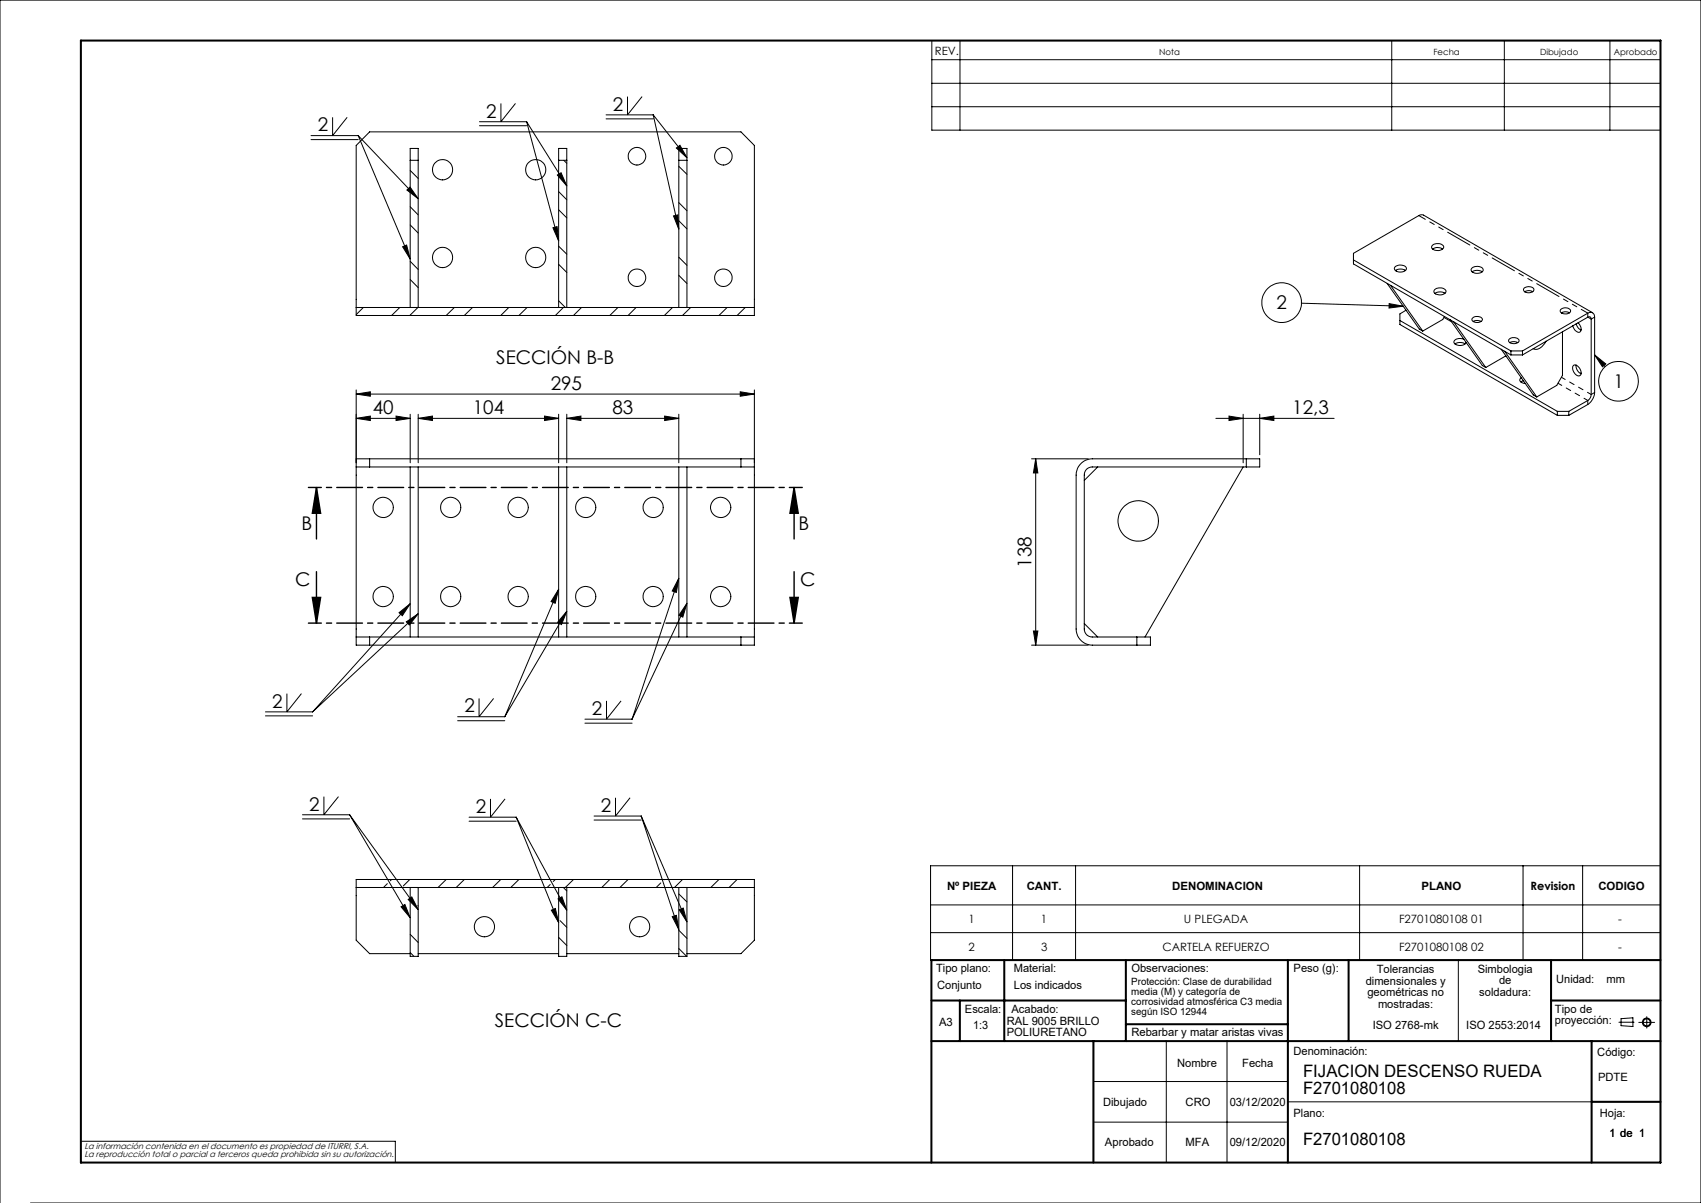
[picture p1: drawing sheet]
<svg xmlns="http://www.w3.org/2000/svg" width="420mm" height="297mm" viewBox="0 0 420 297" stroke-linecap="round" stroke-linejoin="round" font-family="sans-serif">
<g fill="none" stroke="#000" stroke-width=".25">
<path d="M230.1 10h179.9v22.1h-179.9zM230.1 14.7h179.9M237 10v22.1M343.6 10v22.1M371.4 10v22.1M397.5 10v22.1M76.8 33.5h11.6M76.8 34.5h11.6M82.1 29v4.5l3.6-4.5M88.4 33.5l12.9 30.5M88.4 33.5l14.9 15.6M101.3 39.6h2"/>
<path d="M118.4 30.1h11.6M118.4 31h11.6M123.7 25.5v4.6l3.6-4.6M130 30.1l7.9 29.4M130 30.1l9.9 15.8M137.9 39.6h2M139.2 39.6l.7 .7M149.6 28.4h11.7M149.6 29.3h11.7M154.9 23.8v4.6l3.6-4.6M161.3 28.4l6.3 28.2M161.3 28.4l8.3 10.5"/>
<path d="M167 36.5l.9-.6 1.7 3zM167.6 39.6h2M230.1 20.6h179.9M230.1 26.3h179.9M100.5 46.9l.7-.7 2.1 2.9zM101.3 55.5l2 2M101.3 42.1l2 2M101.3 51l2 2.1M136.5 56.2l1-.3 .4 3.6zM137.6 43.2l.9-.6 1.4 3.3zM137.9 51.8l2 2M137.9 47.3l2 2"/>
<path d="M166.3 53.3l1.1-.2 .2 3.5zM167.6 54.5l2 2M167.6 41.1l2 1.9M167.6 50l2 2M87.9 75.9v-40l3.4-3.3h91.7l3.3 3.3v40M87.9 75.9v2h98.4v-2M87.9 75.9h98.4M89.7 75.9l-1.8 1.8M98.7 75.9l-2 2M99.4 60.9l1-.4 .9 3.5zM101.3 69l2 2M101.3 64.5l2 2"/>
<path d="M101.3 75.9v-39.2h2v39.2M103.2 75.9l-2 2M112.2 75.9l-2 2M116.7 75.9l-2 2M125.6 75.9l-2 2M130.1 75.9l-2 2M137.9 65.3l2 2M137.9 74.3l1.7 1.6M137.9 60.8l2 2M137.9 75.9v-39.2h2v39.2M139.1 75.9l-2 2M143.6 75.9l-2 2"/>
<path d="M152.6 75.9l-2 2M157.1 75.9l-2 2M166.1 75.9l-2.1 2M167.6 68l2 2M167.6 63.5l2 2M167.6 75.9v-39.2h2v39.2M170.5 75.9l-2 2M179.5 75.9l-2 2M184 75.9l-2 2M321.3 74.9l25.2 .7M334.2 64.2l38.9 22.4M342.5 70l7.9 11.2 .9 .5"/>
<path d="M343 75l3.5 .6-3.5 .5zM343.4 70.5l7.9 11.2M344.5 65.9a1.87 1.87 0 0 1 2.8 .4 1.7 1.7 0 0 1-3-.1zM344.6 66.8a2.31 2.31 0 0 1 2.4 0M345.7 79.1l38.8 22.5M347.2 76.6l-1.5 .9v2.6l38.8 22.4M353.7 60.6a1.87 1.87 0 0 1 2.8 .4 1.75 1.75 0 0 1-3 .1zM353.7 61.5a2.15 2.15 0 0 1 2.5 0M354.2 71.5a1.84 1.84 0 0 1 2.8 .4 1.79 1.79 0 0 1-3 .2zM354.3 72.4a2.32 2.32 0 0 1 2.5 0M356.7 78.1l-.5 .8-4.9 2.8M358.1 78.9l7.9 11.3 .9 .5"/>
<path d="M358.9 79.4l8 11.3M363.4 66.2a1.84 1.84 0 0 1 2.8 .4 1.7 1.7 0 0 1-3 0zM363.5 67.1a2.14 2.14 0 0 1 2.5 0M363.7 78.5a1.57 1.57 0 0 1 2.3 .4 1.57 1.57 0 0 1-2.6 0zM363.7 79.4a2.08 2.08 0 0 1 2 0M376.4 71.1a1.82 1.82 0 0 1 2.3 .3 1.35 1.35 0 0 1-2.1 .7l-.4-.5zM376.5 72a1.8 1.8 0 0 1 2 0M385.4 76.3a1.59 1.59 0 0 1 2.4 .5 1.51 1.51 0 0 1-2.6 0zM385.5 77.3a1.82 1.82 0 0 1 2 0M385.8 77.1v.3M389.2 79.9a2.24 2.24 0 0 0 1.2 1.6M389.6 79.7a1.57 1.57 0 0 1 .4 2.3 1.75 1.75 0 0 1-1.7-1.6"/>
<path d="M393.2 77.2l-41.8-24.1-1.1 .1-16.1 9.3v2.7l38.9 22.4M87.9 97.3l3.5-.6v1.1zM87.9 96.3v19M87.9 97.3h98.4M182.8 96.7l3.5 .6-3.5 .5zM186.3 96.3v19M359.3 84.9a2.31 2.31 0 0 1 2.4 0M361.5 83.8a1.9 1.9 0 0 0-2.5 .5 1.67 1.67 0 0 0 2.5 .8l.5-.6M370.7 86.2l7.9 11.3 .8 .5M371.5 86.7l7.9 11.3M371.8 87.8l-4.9 2.9M372.7 83.7a1.56 1.56 0 0 1 2.4 .4 1.53 1.53 0 0 1-2.6 .1z"/>
<path d="M372.8 84.6a2 2 0 0 1 2 0M373.1 87.6h2.8M373.1 86.6v1M373.1 86.6h2.8M375.6 93.3a.68 .68 0 0 0-.3 .7 .68 .68 0 0 0 .7 .5l.6 .2M375.9 86.6l16.1-9.3a1.04 1.04 0 0 1 1.2-.1 1.04 1.04 0 0 1 .5 1.1v18.6a3.9 3.9 0 0 1-1.7 3l-4.7 2.6M375.9 87.6l16.1-9.3a.51 .51 0 0 1 .6-.1 .51 .51 0 0 1 .3 .6v18.6a1.87 1.87 0 0 1-.9 1.5l-4.7 2.7M375.9 86.6v1M376.1 94l-.6 .3M381.7 84.2a2.78 2.78 0 0 1-3.1 1.9M385.8 81.9v10.8l-1.4 2.4-5 2.9M388.4 90.3a1.35 1.35 0 0 1 1.9 1.2 .77 .77 0 0 1 .1 1 .77 .77 0 0 1-1 .2 2.04 2.04 0 0 1-1-2.4z"/>
<path d="M389.1 90.1a2.27 2.27 0 0 0 1.3 2.2M393.7 87.6l2.6 2.9M393.7 87.6l2.8 2.2-.8 .8zM87.9 103.3l3.5-.6v1.1zM87.9 103.3h13.4M87.9 115.3v42M87.9 113.3h98.4M87.9 115.3h98.4M91.3 113.3v2M97.8 102.7l3.5 .6-3.5 .5zM101.3 115.3v42M101.3 102.3v12"/>
<path d="M103.3 115.3v42M103.3 103.3l3.5-.6v1.1zM103.3 103.3h34.6M103.3 102.3v12M134.4 102.7l3.5 .6-3.5 .5zM137.9 115.3v42M137.9 102.3v12M139.9 115.3v42M139.9 103.3l3.5-.6v1.1zM139.9 103.3h27.7M139.9 102.3v12M164.1 102.7l3.5 .6-3.5 .5z"/>
<path d="M167.6 115.3v42M167.6 102.3v12M169.6 115.3v42M183 113.3v2M186.3 115.3v42M254.7 113.3h14M255.7 113.3v46M255.7 113.3l.6 3.5h-1.1zM266.7 114.6l1.3-1 1.7-.3h41.3v2h-41.3a1.93 1.93 0 0 0-2 2v38a1.93 1.93 0 0 0 2 2h14.4v2h-14.4a4 4 0 0 1-4-4v-38l.4-1.7zM271 115.3l-3.3 3.3M300.2 103.3h29.2M303.5 102.7l3.5 .6-3.5 .5z"/>
<path d="M307 102.3v12M307 115.3l-24.3 42M307.7 113.3v2M311 103.3l3.5-.6v1.1zM311 102.3v10M384.5 101.6h2.8M384.5 101.6v.9M384.5 102.5h2.8M387.3 101.6v.9M87.9 157.3v2h98.4v-2M87.9 157.3h98.4M91.3 157.3v2"/>
<path d="M98.5 151.3l2.8-2.3-2 3zM100.3 153.5l3-2-2.2 2.8zM101.3 149l-24.1 26.8M103.3 151.5l-26.1 24.3M137.9 145.5l-13.3 31.4M137.9 145.5l-.8 3.4-1-.4zM139.9 150.9l-15.3 26M139.9 150.9l-1.3 3.3-.9-.6zM167.6 142.8l-11.5 34.7M167.6 142.8l-.6 3.5-1-.4zM169.6 148.9l-13.5 28.6M169.6 148.9l-1 3.5-1-.5z"/>
<path d="M183 157.3v2M254.7 159.3h14M255.2 155.8h1.1l-.6 3.5zM267.7 153.9l3.3 3.4M280.7 157.3v2M65.5 175.8h11.7M65.5 176.7h11.7M70.8 171.2v4.6l3.6-4.6M113 176.9h11.6M113 177.9h11.6M118.3 172.4v4.5l3.6-4.5M144.4 177.5h11.7"/>
<path d="M144.4 178.5h11.7M149.8 173v4.5l3.6-4.5M80 196.7v4.5l3.6-4.5M121.1 197.2v4.6l3.6-4.6M152 197v4.5l3.6-4.5M74.7 201.2h11.6M74.7 202.2h11.6M86.3 201.2l15 25.4M86.3 201.2l17 23.4M87.9 219.1v13l3.4 3.3h10M87.9 219.1v-2h98.4v2M87.9 219.1h98.4"/>
<path d="M95.6 218.2l-.9 .9M96.7 217.1l-.3 .3M101.2 217.1l-1.6 1.6M101.3 219.1v17h2v-17M103.2 219.1l.1 .1M110.2 217.1l-2 2M114.7 217.1l-2.1 2M115.8 201.8h11.7M115.8 202.7h11.7M123.6 217.1l-2 2M127.5 201.8l10.4 25.9M127.5 201.8l12.4 22.9"/>
<path d="M128.1 217.1l-2 2M135.9 218.4l-.8 .7M137.1 217.1l-.5 .5M137.9 219.1v17h2v-17M139.1 219.1l.8 .9M141.6 217.1l-2 2M146.7 201.5h11.6M146.7 202.5h11.6M150.6 217.1l-2 2M155.1 217.1l-2 2M158.3 201.5l9.3 28M158.3 201.5l11.3 26.1"/>
<path d="M163.2 218l-1.2 1.1M164 217.1v.1M167.6 219.1v17h2v-17M168.5 217.1l-2 2M177.5 217.1l-2 2M182 217.1l-2 2M186.3 219.1v13l-3.3 3.3h-13.4M229.8 213.7h180.2v23.4h-180.2zM250 213.7v23.4M265.6 213.7v23.4M335.7 213.7v23.4M376.1 213.7v23.4"/>
<path d="M390.8 213.7v23.4M99 223.9l1-.6 1.3 3.3zM100.8 222.1l.9-.7 1.6 3.2zM101.3 235.2l.9 .9M101.3 230.7l2 2M103.2 223.6l.1 .1M103.3 235.4h34.6M136.1 224.7l1-.4 .8 3.4zM137.8 221.9l.9-.5 1.2 3.3zM137.9 231.4l2 2M138.3 227.3l1.6 1.6M139.9 235.4h27.7"/>
<path d="M166 226.3l1-.3 .6 3.5zM167.6 234.2l1.9 1.9M167.6 220.7l2 2M167.6 229.7l2 2M167.7 224.6l1-.4 .9 3.4zM229.8 223.4h180.2M229.8 230.3h180.2M360.1 237v20M288 257v30M303 257v30M399.7 252.4h3.8M400.3 251.5l2.9-.2v2.1l-2.9-.2z"/>
<path d="M404.6 252.4h4M406.6 251v2.8M270 267h48M270 277h48M318 272h75M0 297v-297h420v297h-412.5M20 281.8h77.6v5.2"/>
<circle cx="157.3" cy="38.6" r="2.16"/>
<circle cx="178.6" cy="38.6" r="2.16"/>
<circle cx="109.3" cy="41.9" r="2.51"/>
<circle cx="132.3" cy="41.9" r="2.51"/>
<circle cx="109.3" cy="63.6" r="2.5"/>
<circle cx="132.3" cy="63.6" r="2.5"/>
<circle cx="157.3" cy="68.6" r="2.16"/>
<circle cx="178.6" cy="68.6" r="2.16"/>
<circle cx="316.5" cy="74.7" r="4.9"/>
<circle cx="399.6" cy="94.1" r="4.9"/>
<circle cx="94.6" cy="125.3" r="2.5"/>
<circle cx="111.3" cy="125.3" r="2.5"/>
<circle cx="128" cy="125.3" r="2.5"/>
<circle cx="144.6" cy="125.3" r="2.5"/>
<circle cx="161.3" cy="125.3" r="2.49"/>
<circle cx="177.9" cy="125.3" r="2.5"/>
<circle cx="281" cy="128.6" r="5"/>
<circle cx="94.6" cy="147.3" r="2.5"/>
<circle cx="111.3" cy="147.3" r="2.5"/>
<circle cx="128" cy="147.3" r="2.5"/>
<circle cx="144.6" cy="147.3" r="2.5"/>
<circle cx="161.3" cy="147.3" r="2.49"/>
<circle cx="177.9" cy="147.3" r="2.5"/>
<circle cx="119.6" cy="228.8" r="2.5"/>
<circle cx="157.9" cy="228.8" r="2.49"/>
<circle cx="406.6" cy="252.4" r=".86"/>
<circle cx="406.6" cy="252.4" r="1.07"/>
</g>
<g fill="none" stroke="#000" stroke-width=".5">
<path d="M20 10h390v277h-390zM248 237v20M278 237v20M318 237v50M333 237v20M383 237v20M410 237h-180v50M230 257h180M230 247h48M237 247v10M270 257v30M278 252.9h40"/>
<path d="M383 247h27M393 257v30M393 272h17"/>
</g>
<path d="M78.1 120.4l1.1 6.3h-2.1zM78.1 120.4v12.7M196.1 120.4l1 6.3h-2zM196.1 120.4v12.7M77.1 147.5h2.1l-1.1 6.3zM78.1 141.1v12.7M195.1 147.5h2l-1 6.3zM196.1 141.1v12.7" fill="none" stroke="#000" stroke-width=".35"/>
<path d="M198.1 120.3h-121.9M198.1 153.8h-121.9" fill="none" stroke="#000" stroke-width=".35" stroke-dasharray="6.3 1.3 1.3 1.3" stroke-dashoffset="3.2"/>
<g fill="#000">
<path d="M87.9 97.3l3.5-.6v1.1zM182.8 96.7l3.5 .6-3.5 .5z"/>
<path d="M87.9 103.3l3.5-.6v1.1zM97.8 102.7l3.5 .6-3.5 .5z"/>
<path d="M103.3 103.3l3.5-.6v1.1zM134.4 102.7l3.5 .6-3.5 .5zM139.9 103.3l3.5-.6v1.1zM164.1 102.7l3.5 .6-3.5 .5z"/>
<path d="M255.7 113.3l.6 3.5h-1.1zM255.2 155.8h1.1l-.6 3.5z"/>
<path d="M303.5 102.7l3.5 .6-3.5 .5zM311 103.3l3.5-.6v1.1z"/>
<path d="M196.1 120.4l1 6.3h-2zM78.1 120.4l1.1 6.3h-2.1z"/>
<path d="M100.3 153.5l3-2-2.2 2.8zM98.5 151.3l2.8-2.3-2 3zM139.9 150.9l-1.3 3.3-.9-.6zM137.9 145.5l-.8 3.4-1-.4zM169.6 148.9l-1 3.5-1-.5zM167.6 142.8l-.6 3.5-1-.4zM393.7 87.6l2.8 2.2-.8 .8zM343 75l3.5 .6-3.5 .5zM99.4 60.9l1-.4 .9 3.5zM100.5 46.9l.7-.7 2.1 2.9zM136.5 56.2l1-.3 .4 3.6zM137.6 43.2l.9-.6 1.4 3.3zM166.3 53.3l1.1-.2 .2 3.5zM167 36.5l.9-.6 1.7 3zM99 223.9l1-.6 1.3 3.3zM100.8 222.1l.9-.7 1.6 3.2zM136.1 224.7l1-.4 .8 3.4zM137.8 221.9l.9-.5 1.2 3.3zM166 226.3l1-.3 .6 3.5zM167.7 224.6l1-.4 .9 3.4z"/>
<path d="M195.1 147.5h2l-1 6.3zM77.1 147.5h2.1l-1.1 6.3z"/>
</g>
<path d="M350.3 53.2l41.7 24.1" fill="none" stroke="#000" stroke-width=".25" stroke-dasharray="6.3 1.3 1.3 1.3 1.3 1.3" stroke-dashoffset="4.5"/>
<path d="M356.5 78.4l2 1.1M392 78.3v-1M392.9 78.8l-.9-.5M393.7 78.3l-.8 .5M392 98.9v.9M393.7 96.9l-.8 .5" fill="none" stroke="#000" stroke-width=".25" stroke-dasharray="6.3 1.3 1.3 1.3 1.3 1.3"/>
<path d="M384.7 94.6l7.3 4.3M385.5 93.1l7.4 4.3" fill="none" stroke="#000" stroke-width=".25" stroke-dasharray="6.3 1.3 1.3 1.3 1.3 1.3" stroke-dashoffset="5.3"/>
<g font-size="4.7">
<text x="120.1" y="29">2</text>
<text x="151.3" y="27.3">2</text>
<text x="78.5" y="32.4">2</text>
<text x="315.2" y="76.4">2</text>
<text x="122.5" y="89.9">SECCIÓN B-B</text>
<text x="398.4" y="95.8">1</text>
<text x="136" y="96.2">295</text>
<text x="92" y="102.2">40</text>
<text x="116.7" y="102.2">104</text>
<text x="151.2" y="102.2">83</text>
<text x="319.1" y="102.2">12,3</text>
<text x="74.5" y="130.8">B</text>
<text x="197.1" y="130.8">B</text>
<text x="254.7" y="140.1" transform="rotate(-90 254.7 140.1)">138</text>
<text x="72.9" y="144.6">C</text>
<text x="197.6" y="144.6">C</text>
<text x="67.2" y="174.7">2</text>
<text x="114.7" y="175.9">2</text>
<text x="146.1" y="176.5">2</text>
<text x="76.4" y="200.1">2</text>
<text x="117.5" y="200.7">2</text>
<text x="148.4" y="200.4">2</text>
<text x="122.2" y="253.6">SECCIÓN C-C</text>
</g>
<g font-size="4.2">
<text x="321.7" y="265.9">FIJACION DESCENSO RUEDA</text>
<text x="321.7" y="270.1">F2701080108</text>
<text x="321.7" y="282.8">F2701080108</text>
</g>
<g font-size="2.8">
<text x="230.8" y="13.6">REV.</text>
<text x="233.8" y="219.6">Nº PIEZA</text>
<text x="253.5" y="219.6">CANT.</text>
<text x="289.4" y="219.6">DENOMINACION</text>
<text x="351" y="219.6">PLANO</text>
<text x="377.9" y="219.6">Revision</text>
<text x="394.7" y="219.6">CODIGO</text>
<text x="239.1" y="227.9">1</text>
<text x="257" y="227.9">1</text>
<text x="292.3" y="227.9">U PLEGADA</text>
<text x="345.4" y="227.9">F2701080108 01</text>
<text x="399.5" y="227.9">-</text>
<text x="231.1" y="239.9">Tipo plano:</text>
<text x="239.1" y="234.7">2</text>
<text x="250.3" y="239.9">Material:</text>
<text x="257" y="234.7">3</text>
<text x="279.3" y="239.9">Observaciones:</text>
<text x="287" y="234.7">CARTELA REFUERZO</text>
<text x="319.4" y="239.9">Peso (g):</text>
<text x="345.5" y="234.7">F2701080108 02</text>
<text x="399.5" y="234.7">-</text>
<text x="231.4" y="244.1">Conjunto</text>
<text x="250.3" y="244.1">Los indicados</text>
<text x="337.2" y="243.1">dimensionales y</text>
<text x="337.6" y="246">geométricas no</text>
<text x="339.9" y="240.3">Tolerancias</text>
<text x="364.9" y="240.2">Simbologia</text>
<text x="365.3" y="245.9">soldadura:</text>
<text x="370.1" y="243">de</text>
<text x="384.2" y="242.7">Unidad:</text>
<text x="396.7" y="242.7">mm</text>
<text x="238.3" y="250">Escala:</text>
<text x="249.7" y="250">Acabado:</text>
<text x="340.2" y="248.8">mostradas:</text>
<text x="383.9" y="250">Tipo de</text>
<text x="231.9" y="253.4">A3</text>
<text x="240.3" y="254">1:3</text>
<text x="248.6" y="253">RAL 9005 BRILLO</text>
<text x="248.6" y="255.8">POLIURETANO</text>
<text x="279.3" y="255.7">Rebarbar y matar aristas vivas</text>
<text x="338.9" y="254">ISO 2768-mk</text>
<text x="362" y="254">ISO 2553:2014</text>
<text x="383.9" y="252.8">proyección:</text>
<text x="290.6" y="263.3">Nombre</text>
<text x="306.7" y="263.3">Fecha</text>
<text x="319.4" y="260.6">Denominación:</text>
<text x="394.4" y="260.6">Código:</text>
<text x="394.6" y="266.9">PDTE</text>
<text x="272.4" y="273">Dibujado</text>
<text x="292.7" y="273">CRO</text>
<text x="303.6" y="273">03/12/2020</text>
<text x="319.4" y="275.8">Plano:</text>
<text x="395" y="275.8">Hoja:</text>
<text x="397.4" y="280.6">1 de 1</text>
<text x="272.8" y="282.8">Aprobado</text>
<text x="292.7" y="282.8">MFA</text>
<text x="303.6" y="282.8">09/12/2020</text>
</g>
<g font-size="2.5">
<text x="279.3" y="243.1">Protección: Clase de durabilidad</text>
<text x="279.3" y="245.6">media (M) y categoría de</text>
<text x="279.3" y="248.1">corrosividad atmosférica C3 media</text>
<text x="279.3" y="250.5">según ISO 12944</text>
</g>
<g font-size="2.1">
<text x="286.2" y="13.6">Nota</text>
<text x="353.9" y="13.6">Fecha</text>
<text x="380.3" y="13.6">Dibujado</text>
<text x="398.5" y="13.6">Aprobado</text>
<text x="20.8" y="283.7">La información contenida en el documento es propiedad de ITURRI, S.A.</text>
<text x="20.8" y="285.7">La reproducción total o parcial a terceros queda prohibida sin su autorización.</text>
</g>
</svg>
